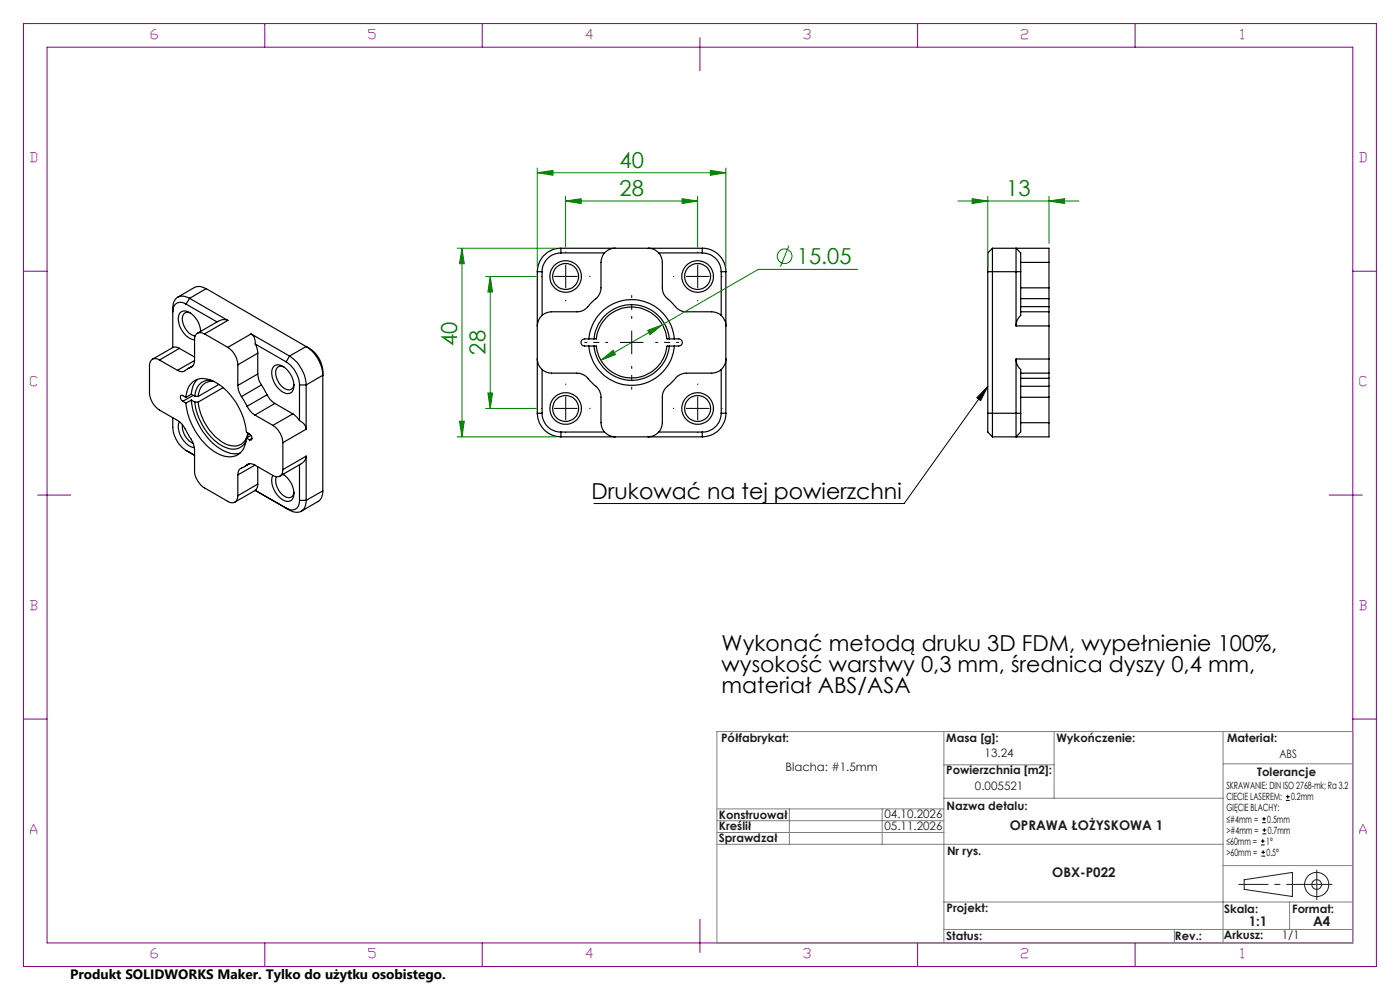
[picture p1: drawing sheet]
<svg xmlns="http://www.w3.org/2000/svg" width="297mm" height="210mm" viewBox="0 0 297 210" stroke-linecap="round" stroke-linejoin="round" font-family="sans-serif">
<g fill="none" stroke="#000" stroke-width=".25">
<path d="M114 57.6v30.1M114 57.6h1M115 57.6v9.3M119 53.6a4 4 0 0 0-4 4M119 52.7a5 5 0 0 0-5 4.9M119 52.7h30M119 53.6h9.3M119 52.7v.9M130.5 52.7a3 3 0 0 0-3 3v5.4a3.6 3.6 0 0 1-1.8 2.9l-.4 .4a3.6 3.6 0 0 1-2.9 1.7h-5.4a3.1 3.1 0 0 0-3 3M137.5 52.7a3 3 0 0 1 3 3v5.4a3.4 3.4 0 0 0 1.8 2.9l.4 .4a3.6 3.6 0 0 0 2.9 1.7h5.4a3 3 0 0 1 3 3M139.7 53.6h9.3M149 53.6a4 4 0 0 1 4 4"/>
<path d="M149 52.7a5 5 0 0 1 5 4.9M149 52.7v.9M153 57.6v9.3M153 57.6h1M154 57.6v30.1M209.5 57.6h7M209.5 57.6v30.1M210.5 52.7v40M210.5 52.7l-1 .9v4M210.5 52.7h12v3M216.5 57.6v-4l-1-.9v16.4M216.5 57.6v9.3a2.96 2.96 0 0 0-1 2.2"/>
<path d="M216.5 55.7h6M222.5 55.7v5.4M33.8 76.4a1.28 1.28 0 0 0-1.5-.2 1.28 1.28 0 0 0-.6 1.4v5.7a4.7 4.7 0 0 0 2.1 3.7l3.8 2.2a9.3 9.3 0 0 1 2.7 3.6 4.7 4.7 0 0 1 1 2.6v4.4a4.6 4.6 0 0 0 2.1 3.7l4.9 2.9a1.28 1.28 0 0 0 1.5 .1 1.28 1.28 0 0 0 .6-1.3M33.8 76.4l3.8 2.2M36.7 73.7a1.43 1.43 0 0 1 1.4 .2M36.7 73.7l-4.4 2.5M38.1 73.9l3.2 1.8M38.1 73.9l-4.3 2.5M39.5 64.5a1.73 1.73 0 0 0-2-.2 1.73 1.73 0 0 0-.8 1.8M39.5 64.5l6.5 3.8M40.2 63.3a2.13 2.13 0 0 0-3.3 .7l-.2 1.3v8.4M40.2 63.3l8.1 4.7"/>
<path d="M40.2 63.3l-.7 1.2M40.4 66.4a1.19 1.19 0 0 0-1.4 .1 1.19 1.19 0 0 0-.3 1.4 3.7 3.7 0 0 0 2.7 3.4M40.5 77.9l-.8 .4a1.53 1.53 0 0 1-2.1 .3M40.8 77.7l-.3 .2M40.9 77.6l-1 .6M41.3 76.5a1.47 1.47 0 0 1-.8 1.4M41.3 72.1v4.4M41.3 76.5l-3.7 2.1M42.5 70.1v.2M42.6 70.3a4.8 4.8 0 0 0-3.3-4.3 1.54 1.54 0 0 0-1.4 2.1 4.9 4.9 0 0 0 3.1 4h.3M43.4 70.8a1.3 1.3 0 0 0-1.5-.1 1.3 1.3 0 0 0-.6 1.4M43.4 70.8l4.9 2.9"/>
<path d="M43.7 61.2a2.55 2.55 0 0 0-2.5-.2l-3.5 2M43.7 61.2l-3.5 2.1M43.7 61.2l21.2 12.3M48.3 73.7a4.7 4.7 0 0 1 2.1 3.7M48.3 68a2.15 2.15 0 0 0-2.1 .2l-4.3 2.5M48.3 68l-4.9 2.8M50.4 77.4v4.4M53.3 70.8a2.19 2.19 0 0 1 .9 2.2M53.3 70.8l8.1 4.7M53.3 70.8l-5 2.9M54.2 73l.4 1.2 .1 .7M54.2 73l6.5 3.8"/>
<path d="M54.7 79.3a4.6 4.6 0 0 0 .8 2.4M54.7 74.9v4.4M54.7 74.9l-4.3 2.5M54.7 79.3l-4.3 2.5M58.1 77.7a1.97 1.97 0 0 1 2.7 .6 4.2 4.2 0 0 1 1.2 4.7 1.65 1.65 0 0 1-2.5-.1 4.5 4.5 0 0 1-1.6-5zM60.2 77.8a1.2 1.2 0 0 0-1.4 .2 1.2 1.2 0 0 0-.3 1.3 3.8 3.8 0 0 0 2.8 3.4 1.15 1.15 0 0 0 1.1-1.1M60.7 76.8a6.4 6.4 0 0 1 2.8 4.9M61.4 75.5a8 8 0 0 1 3.5 6.2M61.4 75.5l-.7 1.3M64.9 73.5a7.6 7.6 0 0 1 3.6 6.1l-3.6 2.1M64.9 73.5a6.2 6.2 0 0 1 3.6 5.3v25.3M64.9 73.5l-3.5 2"/>
<path d="M114 76.2a3.1 3.1 0 0 0 3 3h5.4a3.6 3.6 0 0 1 2.9 1.7l.4 .4a3.6 3.6 0 0 1 1.8 3v5.4a3 3 0 0 0 3 3M115 78.4v9.3M123.4 72.2l.6-.3h2.5a7.5 7.5 0 0 1 7.5-6.8 7.5 7.5 0 0 1 7.5 6.8h2.5a.76 .76 0 0 1 .7 .7 .76 .76 0 0 1-.7 .8h-2.5a7.5 7.5 0 0 1-7.5 6.8 7.5 7.5 0 0 1-7.5-6.8h-2.5a.74 .74 0 0 1-.7-.4 .74 .74 0 0 1 .1-.8zM124.9 71.9a9.1 9.1 0 0 1 9.1-8.3 9.1 9.1 0 0 1 9.1 8.3M124.9 73.4a9.1 9.1 0 0 0 9.1 8.3 9.1 9.1 0 0 0 9.1-8.3M126 71.9a8 8 0 0 1 8-7.3 8 8 0 0 1 8 7.3M126 73.4a8 8 0 0 0 8 7.3 8 8 0 0 0 8-7.3M153 78.4v9.3M154 76.2a3 3 0 0 1-3 3h-5.4a3.6 3.6 0 0 0-2.9 1.7l-.4 .4a3.6 3.6 0 0 0-1.8 3v5.4a3.1 3.1 0 0 1-3 3M215.5 76.2v16.5l1-1.1v-3.9M215.5 76.2a2.82 2.82 0 0 0 1 2.2v9.3M215.5 69.1h7"/>
<path d="M215.5 76.2h7M216.5 79.2h6M216.5 66.1h6M216.5 65h6M216.5 63.4h6M216.5 61.1h6M222.5 66.1v3M222.5 76.2v3M222.5 79.2v1M222.5 65v1.1M222.5 63.4v1.6M222.5 61.1v2.3"/>
<path d="M222.5 69.1v7.1M36.7 88.6v2.1a6.4 6.4 0 0 0 2.8 4.9M38.1 89.5a4.6 4.6 0 0 0 2.2 5.1l.9 .3M38.7 90.1a4 4 0 0 0 2.3 3.9M38.8 85.1l.6 .4M39.4 84.3a3.7 3.7 0 0 1 4.2-3.9 10.8 10.8 0 0 1 7 5.9 13.6 13.6 0 0 1 1.7 5.4l.6 .4a.87 .87 0 0 1 .4 1.2h-.4M39.4 84.3l-.7-.5a.56 .56 0 0 0-.5 .5 .56 .56 0 0 0 .3 .6l.3 .2M39.4 85.5a13.9 13.9 0 0 0 7.5 11 3.6 3.6 0 0 0 5.3-3.1l.1-.5M39.5 95.6l1.8 1zM40.6 84.9a13.8 13.8 0 0 0 7.4 11 4 4 0 0 0 2.9 .2M40.6 83.6l-1.2 .7M40.6 83.6l.7 .5"/>
<path d="M40.6 84.9l-1.2 .6M40.6 84.9l.7 .4M41 83.9l-2.2 1.2M41.3 85.3a12.2 12.2 0 0 0 6.5 9.6 3.1 3.1 0 0 0 4.4-1.3M41.3 84.1h.8M41.3 85.3h.8M41.9 80.5a4.5 4.5 0 0 0-1.3 3.1M42.1 85.3a11.4 11.4 0 0 0 6.4 9.1 2.92 2.92 0 0 0 4.1-2.5M44.7 80.6a3.2 3.2 0 0 0-3.4 3.5M45.3 80.9a2.99 2.99 0 0 0-3.2 3.2M46.4 81.6l-4.3 2.5M47.3 82.2l-5.2 3.1"/>
<path d="M50.4 81.8a4.8 4.8 0 0 0 .8 2.3M51.2 84.1l1.2 2.1M52.3 92.9l.6 .4M52.4 86.2a4.6 4.6 0 0 0 1.7 1.8M52.4 98.6a1.36 1.36 0 0 1 1.7 .1M52.4 98.6l-.7 .5a1.49 1.49 0 0 0-1.3 1.6M52.6 91.9l-.1 .9M52.7 98.4l-.3 .2M52.9 98.4l-1 .6M53.2 92.3l-.9 .6M53.4 93l-.5 .3M54.1 88l3.8 2.2"/>
<path d="M54.1 98.7l3.8 2.2M54.1 98.7l-3.7 2M54.7 99v3.7M55.5 81.7l1.2 2M55.5 81.7l-4.3 2.4M56.7 83.7a4.2 4.2 0 0 0 1.6 1.9M56.7 83.7l-4.3 2.5M57.9 90.2a5 5 0 0 1 2.1 3.7M58.3 85.6l3.8 2.2M58.3 85.6l-4.2 2.4M60 99.6a1.29 1.29 0 0 1-.6 1.4 1.29 1.29 0 0 1-1.5-.1M60 93.9v5.7"/>
<path d="M62.1 87.8l1.4 1.4M62.1 87.8l-4.2 2.4M63.5 89.2a2.2 2.2 0 0 1 1.4 1.8M63.5 81.7h1.4M63.5 81.7v7.5M63.5 98.6v7.5M64.9 96.8a1.99 1.99 0 0 1-1.2 1.7l-4.3 2.5M64.9 81.7v9.3M64.9 96.8v9.3M64.9 96.8l-4.9 2.8M64.9 91l-4.9 2.9M114 87.7a5 5 0 0 0 5 5"/>
<path d="M114 87.7h1M115 87.7a4 4 0 0 0 4 3.9M119 92.7h30M119 91.6h9.3M119 91.6v1.1M139.7 91.6h9.3M149 91.6v1.1M153 87.7a4 4 0 0 1-4 3.9M153 87.7h1M154 87.7a5 5 0 0 1-5 5M209.5 87.7v3.9l1 1.1M209.5 87.7h7"/>
<path d="M216.5 80.2h6M216.5 81.9h6M216.5 84.3h6M216.5 89.7h6M222.5 80.2v1.7M222.5 81.9v2.4M222.5 89.7v3h-12M222.5 84.3v5.4M50.4 100.7v4.5M54.2 104h.1M54.2 104l-4.4 2.5M54.2 104l6.5 3.8"/>
<path d="M54.2 104l7.2 4.2M54.7 102.7a1.62 1.62 0 0 1-.5 1.3M54.7 102.7l-4.3 2.5M58.6 101.1a3.8 3.8 0 0 0 2.7 4.5 1.15 1.15 0 0 0 1.1-1.2M60 100.6l.2 .1M60.1 100.6a4.7 4.7 0 0 1 2 5.1 1.6 1.6 0 0 1-2.6 0 4.6 4.6 0 0 1-1.6-4.8M60.7 107.8l.7 .4M63.5 106.1a1.74 1.74 0 0 1-.8 1.9 1.74 1.74 0 0 1-2-.2M63.5 106.1h1.4M64.9 106.1a2.15 2.15 0 0 1-1 2.3 2.15 2.15 0 0 1-2.5-.2M68.5 104.1a2.39 2.39 0 0 1-1 2.3l-3.6 2M68.5 104.1l-3.6 2"/>
<circle cx="120" cy="58.7" r="2.75"/>
<circle cx="120" cy="58.7" r="3.3"/>
<circle cx="148" cy="58.7" r="2.75"/>
<circle cx="148" cy="58.7" r="3.3"/>
<circle cx="120" cy="86.6" r="2.76"/>
<circle cx="120" cy="86.7" r="3.4"/>
<circle cx="148" cy="86.6" r="2.76"/>
<circle cx="148" cy="86.7" r="3.4"/>
</g>
<path d="M97 52.7h21M98 52.7l.5 3.2h-1zM98 52.7v40M97 92.7h21" fill="none" stroke="#008000" stroke-width=".21"/>
<g fill="none" stroke="#191924" stroke-width=".21">
<path d="M263.9 186.6l10.3-1.5v5.1l-10.3-1.5z"/>
<circle cx="279.3" cy="187.6" r="1.03"/>
<circle cx="279.3" cy="187.6" r="2.57"/>
</g>
<path d="M279.3 187.6h-16.7" fill="none" stroke="#191924" stroke-width=".21" stroke-dasharray="6.3 1.3 1.3 1.3" stroke-dashoffset="-.1" stroke-linecap="butt"/>
<path d="M279.3 187.6h3.3M279.3 187.6v3.3M279.3 187.6v-3.1" fill="none" stroke="#191924" stroke-width=".21" stroke-dasharray="6.3 1.3 1.3 1.3" stroke-linecap="butt"/>
<g fill="none" stroke="#800080" stroke-width=".21">
<path d="M5 5h287v200h-287zM10 10h277v190h-277zM56.2 5v5M102.3 5v5M148.5 8v7M194.7 5v5M240.8 5v5M5 57.5h5M287 57.5h5M8 105h7M282 105h7M5 152.5h5"/>
<path d="M287 152.5h5M148.5 195v7M56.2 200v5M102.3 200v5M194.7 200v5M240.8 200v5"/>
</g>
<g fill="none" stroke="#808080" stroke-width=".21">
<path d="M152.1 155.2h134.9v44.8h-134.9zM200.2 155.2v44.8M223.6 155.2v14.1M259.5 155.2v44.8M152.1 176.6h48.1M152.1 174.1h48.1M152.1 171.6h48.1M152.1 179.1h107.4M167.5 171.6v7.5M187.1 171.6v7.5M200.2 169.3h59.3M200.2 162.2h23.4"/>
<path d="M259.5 162h27.5M200.2 197.2h86.8M200.2 191.3h86.8M249.1 197.2v2.8M259.5 183.6h27.5M273.6 191.3v5.9"/>
</g>
<path d="M98 52.7l.5 3.2h-1z" fill="#008000"/>
<path d="M97.5 89.4h1l-.5 3.3z" fill="none" stroke="#008000" stroke-width=".21"/>
<path d="M97.5 89.4h1l-.5 3.3z" fill="#008000"/>
<path d="M114 36.6l3.3-.4v1zM114 35.7v20.9M114 36.6h40M154 35.7v20.9" fill="none" stroke="#008000" stroke-width=".21"/>
<path d="M114 36.6l3.3-.4v1z" fill="#008000"/>
<path d="M150.7 36.2l3.3 .4-3.3 .6z" fill="none" stroke="#008000" stroke-width=".21"/>
<path d="M150.7 36.2l3.3 .4-3.3 .6z" fill="#008000"/>
<g fill="none" stroke="#008000" stroke-width=".21">
<path d="M167.4 52.1l-1.8 4.5M182 57.1h-21.1l-33.4 19.3M127.5 76.4l2.6-2.1 .5 .9z"/>
<circle cx="166.5" cy="54.4" r="1.56"/>
</g>
<path d="M127.5 76.4l2.6-2.1 .5 .9z" fill="#008000"/>
<path d="M137.4 70.1l3.1-1.2-2.6 2.1z" fill="none" stroke="#008000" stroke-width=".21"/>
<path d="M137.4 70.1l3.1-1.2-2.6 2.1z" fill="#008000"/>
<path d="M120 42.6l3.3-.5v1.1zM120 41.7v10.7M120 42.6h28M148 41.7v10.7" fill="none" stroke="#008000" stroke-width=".21"/>
<path d="M120 42.6l3.3-.5v1.1z" fill="#008000"/>
<path d="M144.7 42.1l3.3 .5-3.3 .6z" fill="none" stroke="#008000" stroke-width=".21"/>
<path d="M144.7 42.1l3.3 .5-3.3 .6z" fill="#008000"/>
<path d="M103 58.7h10.7M104 58.7l.5 3.2h-1zM104 58.7v27.9M103 86.6h10.7" fill="none" stroke="#008000" stroke-width=".21"/>
<path d="M104 58.7l.5 3.2h-1z" fill="#008000"/>
<path d="M103.5 83.4h1l-.5 3.2z" fill="none" stroke="#008000" stroke-width=".21"/>
<path d="M103.5 83.4h1l-.5 3.2z" fill="#008000"/>
<path d="M203.2 42.6h25.7M206.2 42.1l3.3 .5-3.3 .6zM209.5 41.7v14.9M222.5 41.7v9.9" fill="none" stroke="#008000" stroke-width=".21"/>
<g fill="none" stroke="#000" stroke-width=".21" stroke-dasharray="15.2 1.3 1.3 1.3" stroke-linecap="butt">
<path d="M115 58.6h-.2M120 58.6v-2.5M120 58.6h-2.5M120 58.6v2.5M120 58.6h2.5M120 53.6v-.2M125 58.6h.3M143 58.6h-.2M148 58.6v-2.5M148 58.6h-2.5M148 58.6v2.5M148 58.6h2.5"/>
<path d="M148 53.6v-.2M153 58.6h.3M120 63.6v.3M134 72.6v-2.5M134 72.6h-2.5M134 72.6v2.5M134 72.6h2.5M148 63.6v.3M115 86.6h-.2M120 86.6v-2.5M120 86.6h-2.5M120 86.6v2.5"/>
<path d="M120 86.6h2.5M120 81.6v-.2M120 91.6v.3M125 86.6h.3M143 86.6h-.2M148 86.6v-2.5M148 86.6h-2.5M148 86.6v2.5M148 86.6h2.5M148 81.6v-.2M148 91.6v.3M153 86.6h.3"/>
</g>
<path d="M129 72.6h-5M134 67.6v-5M134 77.6v5.1M139 72.6h5" fill="none" stroke="#000" stroke-width=".21" stroke-dasharray="15.2 1.3 1.3 1.3" stroke-dashoffset="14.6" stroke-linecap="butt"/>
<path d="M206.2 42.1l3.3 .5-3.3 .6z" fill="#008000"/>
<path d="M222.5 42.6l3.3-.5v1.1z" fill="none" stroke="#008000" stroke-width=".21"/>
<path d="M222.5 42.6l3.3-.5v1.1z" fill="#008000"/>
<g fill="none" stroke="#000" stroke-width=".21">
<path d="M209.5 82l-1.5 3-.8-.6zM209.5 82l-17.7 24.8h-65.8M267.5 179.2h.8M267.5 178.4h.8M267.8 174.5h.7M267.8 173.7h.7M267.8 176.9h.8M267.8 176.1h.8M267.9 178v.8M268.1 173.3v.8M268.2 175.7v.8M272.8 169.8h.8"/>
<path d="M272.8 169h.8M273.2 168.6v.8M267.6 181.6h.8M267.6 180.8h.8M268 180.4v.8"/>
</g>
<path d="M209.5 82l-1.5 3-.8-.6z" fill="#000"/>
<g font-size="4.7" fill="#008000">
<text x="131.4" y="35.6">40</text>
<text x="131.4" y="41.6">28</text>
<text x="213.5" y="41.6">13</text>
<text x="169" y="56.1">15.05</text>
<text x="97" y="73.4" transform="rotate(-90 97 73.4)">40</text>
<text x="103" y="75.2" transform="rotate(-90 103 75.2)">28</text>
</g>
<g font-size="4.7">
<text x="125.5" y="105.7">Drukować na tej powierzchni</text>
<text x="153.1" y="138">Wykonać metodą druku 3D FDM, wypełnienie 100%,</text>
<text x="153.1" y="142.5">wysokość warstwy 0,3 mm, średnica dyszy 0,4 mm,</text>
<text x="153.1" y="147.1">materiał ABS/ASA</text>
</g>
<text font-size="2.9" x="14.9" y="207.6">Produkt SOLIDWORKS Maker. Tylko do użytku osobistego.</text>
<g font-size="2.8" fill="#800080">
<text x="32" y="8.2">6</text>
<text x="78.2" y="8.2">5</text>
<text x="124.4" y="8.2">4</text>
<text x="170.5" y="8.2">3</text>
<text x="216.7" y="8.2">2</text>
<text x="263.2" y="8.2">1</text>
<text x="6.5" y="34.4">D</text>
<text x="288.5" y="34.4">D</text>
<text x="6.5" y="81.9">C</text>
<text x="288.5" y="81.9">C</text>
<text x="6.5" y="129.4">B</text>
<text x="288.5" y="129.4">B</text>
<text x="6.5" y="176.9">A</text>
<text x="288.5" y="176.9">A</text>
<text x="32" y="203.2">6</text>
<text x="78.2" y="203.2">5</text>
<text x="124.4" y="203.2">4</text>
<text x="170.5" y="203.2">3</text>
<text x="216.7" y="203.2">2</text>
<text x="263.2" y="203.2">1</text>
</g>
<g font-size="2.8" fill="#191924">
<text x="214.2" y="176">OPRAWA ŁOŻYSKOWA 1</text>
<text x="223.2" y="186">OBX-P022</text>
<text x="264.9" y="196.5">1:1</text>
<text x="278.6" y="196.5">A4</text>
</g>
<g font-size="2.5" fill="#191924">
<text x="153" y="157.5">Półfabrykat:</text>
<text x="200.7" y="157.5">Masa [g]:</text>
<text x="208.9" y="160.6">13.24</text>
<text x="224.1" y="157.5">Wykończenie:</text>
<text x="260.3" y="157.5">Materiał:</text>
<text x="271.4" y="160.8">ABS</text>
<text x="166.6" y="163.5">Blacha: #1.5mm</text>
<text x="200.7" y="164.3">Powierzchnia [m2]:</text>
<text x="206.8" y="167.5">0.005521</text>
<text x="266.7" y="164.5">Tolerancje</text>
<text x="152.5" y="173.6">Konstruował</text>
<text x="187.6" y="173.5">04.10.2026</text>
<text x="200.8" y="171.9">Nazwa detalu:</text>
<text x="152.5" y="176">Kreślił</text>
<text x="152.5" y="178.5">Sprawdzał</text>
<text x="187.6" y="176">05.11.2026</text>
<text x="200.9" y="181.3">Nr rys.</text>
<text x="200.8" y="193.5">Projekt:</text>
<text x="259.7" y="193.6">Skala:</text>
<text x="274.1" y="193.6">Format:</text>
<text x="200.7" y="199.3">Status:</text>
<text x="249.3" y="199.3">Rev.:</text>
<text x="259.6" y="199.2">Arkusz:</text>
<text x="271.9" y="199.2">1/1</text>
</g>
<g font-size="2.1">
<text x="260.2" y="167.4">SKRAWANIE: DIN ISO 2768-mk; Ra 3.2</text>
<text x="260.2" y="172.1">GIĘCIE BLACHY:</text>
<text x="260.2" y="169.8">CIECIE LASEREM:</text>
<text x="273.9" y="169.8">0.2mm</text>
<text x="260.2" y="174.5">≤#4mm =</text>
<text x="260.2" y="176.9">&gt;#4mm =</text>
<text x="260.2" y="179.2">≤60mm =</text>
<text x="268.6" y="179.2">1°</text>
<text x="268.9" y="174.5">0.5mm</text>
<text x="268.9" y="176.9">0.7mm</text>
<text x="260.2" y="181.6">&gt;60mm =</text>
<text x="268.7" y="181.6">0.5°</text>
</g>
</svg>
